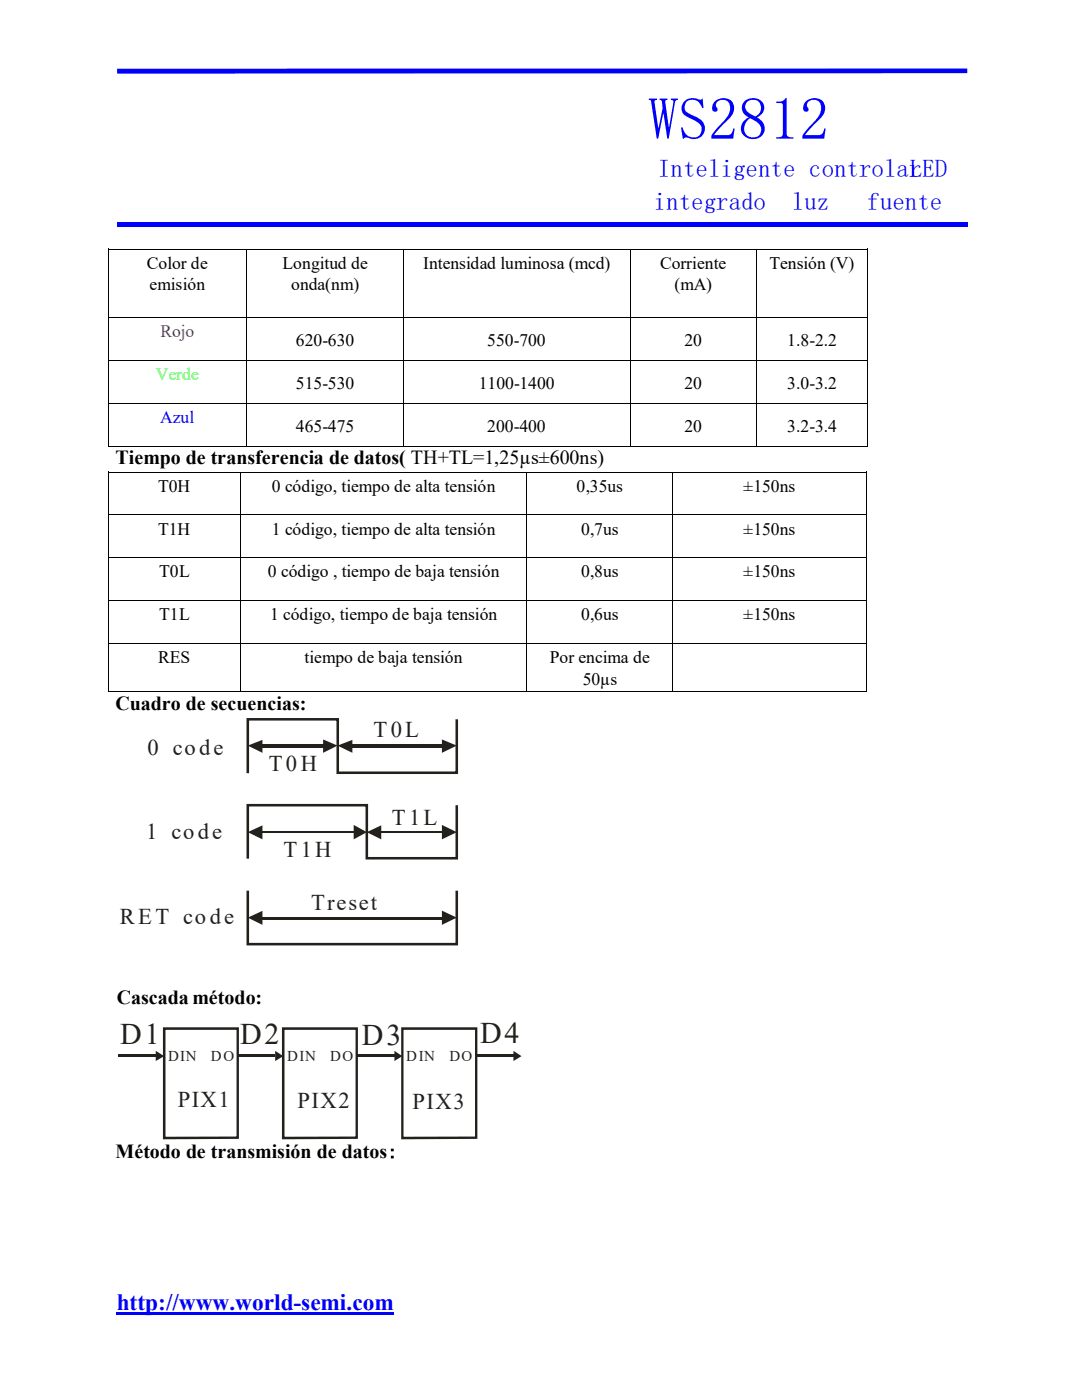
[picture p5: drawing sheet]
<svg xmlns="http://www.w3.org/2000/svg" width="216mm" height="279mm" viewBox="0 0 216 279" stroke-linecap="round" stroke-linejoin="round" font-family="sans-serif">
<path d="M23.3 262.1h55.3" fill="none" stroke="#00f" stroke-width=".42"/>
<g fill="#fff">
<path d="M129.3 15.8h32.1v16h-32.1z" fill-rule="evenodd"/>
<path d="M153.5 15.8h16.1v16h-16.1z" fill-rule="evenodd"/>
<path d="M131.3 30.3h36.7v6.8h-36.7z" fill-rule="evenodd"/>
<path d="M161.4 30.3h23.4v6.8h-23.4z" fill-rule="evenodd"/>
<path d="M130.4 36.9h33.5v6.6h-33.5z" fill-rule="evenodd"/>
<path d="M158 36.9h16.7v6.6h-16.7z" fill-rule="evenodd"/>
<path d="M173 36.9h20.1v6.6h-20.1z" fill-rule="evenodd"/>
</g>
<path d="M23.4 13.7h169.6v.9l-169.6 .1z" fill="#00f"/>
<path d="M23.4 44.4h169.6v.9h-169.6z" fill-rule="evenodd" fill="#00f"/>
<g fill="#000">
<path d="M21.5 49.6h.2v.9h-.2zM21.5 49.6h.2v.2h-.2zM49.2 49.8h.2v.7h-.2zM49.2 49.6h.2v.2h-.2zM80.4 49.8h.2v.7h-.2zM80.4 49.6h.2v.2h-.2zM125.6 49.8h.2v.7h-.2zM125.6 49.6h.2v.2h-.2zM150.9 49.8h.1v.7h-.1zM150.9 49.6h.1v.2h-.1zM173 49.6h.1v.9h-.1zM173 49.6h.1v.2h-.1z"/>
<path d="M21.5 63.3h.2v.9h-.2zM21.5 71.8h.2v.9h-.2zM49.2 63.3h.2v.9h-.2zM49.2 71.8h.2v.9h-.2zM80.4 63.3h.2v.9h-.2zM80.4 71.8h.2v.9h-.2zM125.6 63.3h.2v.9h-.2zM125.6 71.8h.2v.9h-.2zM150.9 63.3h.1v.9h-.1zM150.9 71.8h.1v.9h-.1zM173 63.3h.1v.9h-.1zM173 71.8h.1v.9h-.1z"/>
<path d="M21.5 80.4h.2v.9h-.2zM21.5 88.9h.2v.2h-.2zM21.5 94.1h.2v.9h-.2zM21.5 94.1h.2v.2h-.2zM48 94.3h.1v.7h-.1zM48 94.1h.1v.2h-.1zM49.2 80.4h.2v.9h-.2zM49.2 88.9h.2v.2h-.2zM80.4 80.4h.2v.9h-.2zM80.4 88.9h.2v.2h-.2zM105.1 94.3h.1v.7h-.1zM105.1 94.1h.1v.2h-.1z"/>
<path d="M125.6 80.4h.2v.9h-.2zM125.6 88.9h.2v.2h-.2zM134.2 94.3h.1v.7h-.1zM134.2 94.1h.1v.2h-.1zM150.9 80.4h.1v.9h-.1zM150.9 88.9h.1v.2h-.1zM172.9 94.1h.2v.9h-.2zM172.9 94.1h.2v.2h-.2zM173 80.4h.1v.9h-.1zM173 88.9h.1v.2h-.1zM21.5 102.7h.2v.8h-.2zM21.5 111.2h.2v.9h-.2z"/>
<path d="M48 102.7h.1v.8h-.1zM48 111.2h.1v.9h-.1zM105.1 102.7h.1v.8h-.1zM105.1 111.2h.1v.9h-.1zM134.2 102.7h.1v.8h-.1zM134.2 111.2h.1v.9h-.1zM172.9 102.7h.2v.8h-.2zM172.9 111.2h.2v.9h-.2zM21.5 119.8h.2v.9h-.2zM21.5 128.3h.2v.9h-.2zM21.5 137.8h.2v.2h-.2zM48 119.8h.1v.9h-.1z"/>
<path d="M48 128.3h.1v.9h-.1zM48 137.8h.1v.2h-.1zM105.1 119.8h.1v.9h-.1zM105.1 128.3h.1v.9h-.1zM105.1 137.8h.1v.2h-.1zM134.2 119.8h.1v.9h-.1zM134.2 128.3h.1v.9h-.1zM134.2 137.8h.1v.2h-.1zM172.9 119.8h.2v.9h-.2zM172.9 128.3h.2v.9h-.2zM172.9 137.8h.2v.2h-.2z"/>
</g>
<g fill="none" stroke="#000" stroke-width=".2">
<path d="M21.6 50.5v12.8M21.7 49.7h27.5M49.3 50.5v12.8M49.4 49.7h31M80.5 50.5v12.8M80.6 49.7h45M125.7 50.5v12.8M125.8 49.7h25.1M151 50.5v12.8M151 49.7h22M173.1 50.5v12.8M21.6 64.2v7.6"/>
<path d="M21.6 72.7v7.7M21.7 63.4h27.5M21.7 71.9h27.5M49.3 64.2v7.6M49.3 72.7v7.7M49.4 63.4h31M49.4 71.9h31M80.5 64.2v7.6M80.5 72.7v7.7M80.6 63.4h45M80.6 71.9h45M125.7 64.2v7.6"/>
<path d="M125.7 72.7v7.7M125.8 63.4h25.1M125.8 71.9h25.1M151 64.2v7.6M151 72.7v7.7M151 63.4h22M151 71.9h22M173.1 64.2v7.6M173.1 72.7v7.7M21.6 81.3v7.6M21.6 95v7.7M21.7 80.5h27.5"/>
<path d="M21.7 89h27.5M21.7 94.2h26.3M48.1 95v7.7M48.1 94.2h57M49.3 81.3v7.6M49.4 80.5h31M49.4 89h31M80.5 81.3v7.6M80.6 80.5h45M80.6 89h45M105.2 95v7.7M105.2 94.2h29"/>
<path d="M125.7 81.3v7.6M125.8 80.5h25.1M125.8 89h25.1M134.2 95v7.7M134.3 94.2h38.6M151 81.3v7.6M151 80.5h22M151 89h22M173 95v7.7M173.1 81.3v7.6M21.6 103.5v7.7M21.6 112.1v7.7"/>
<path d="M21.7 102.7h26.3M21.7 111.3h26.3M21.7 119.8h26.3M48.1 103.5v7.7M48.1 112.1v7.7M48.1 102.7h57M48.1 111.3h57M48.1 119.8h57M105.2 103.5v7.7M105.2 112.1v7.7M105.2 102.7h29M105.2 111.3h29"/>
<path d="M105.2 119.8h29M134.2 103.5v7.7M134.2 112.1v7.7M134.3 102.7h38.6M134.3 111.3h38.6M134.3 119.8h38.6M173 103.5v7.7M173 112.1v7.7M21.6 120.7v7.6M21.6 129.2v8.6M21.7 128.4h26.3M21.7 137.9h26.3"/>
<path d="M48.1 120.7v7.6M48.1 129.2v8.6M48.1 128.4h57M48.1 137.9h57M105.2 120.7v7.6M105.2 129.2v8.6M105.2 128.4h29M105.2 137.9h29M134.2 120.7v7.6M134.2 129.2v8.6M134.3 128.4h38.6M134.3 137.9h38.6"/>
<path d="M173 120.7v7.6M173 129.2v8.6"/>
</g>
<g fill="#24211d">
<path d="M49.2 143.3h18.4v10.9l-.2-.2h23.7l-.2 .2v-10.6h.5v10.9h-24.3v-10.9l.3 .2h-18l.3-.2v10.7h-.5z"/>
<path d="M49.2 160.4h24.2v10.9l-.2-.3h17.9l-.2 .3v-10.6h.5v10.8h-18.5v-10.8l.3 .3h-23.8l.3-.3v10.7h-.5z"/>
<path d="M49.2 177.8h.5v10.6l-.3-.2h41.7l-.2 .2v-10.6h.5v10.9h-42.2z"/>
</g>
<g fill="#fff">
<path d="M29.4 146.4h3.3v6.7h-3.3z" fill-rule="evenodd"/>
<path d="M34.4 146.4h3v6.7h-3z" fill-rule="evenodd"/>
<path d="M36.8 146.4h3.4v6.7h-3.4z" fill-rule="evenodd"/>
<path d="M39.6 146.4h3.4v6.7h-3.4z" fill-rule="evenodd"/>
<path d="M42.5 146.4h3.1v6.7h-3.1z" fill-rule="evenodd"/>
<path d="M29.1 163.3h3.4v6.6h-3.4z" fill-rule="evenodd"/>
<path d="M34.1 163.3h3.1v6.6h-3.1z" fill-rule="evenodd"/>
<path d="M36.5 163.3h3.4v6.6h-3.4z" fill-rule="evenodd"/>
<path d="M39.4 163.3h3.5v6.6h-3.5z" fill-rule="evenodd"/>
<path d="M42.3 163.3h3v6.6h-3z" fill-rule="evenodd"/>
<path d="M23.9 180.3h4.4v6.7h-4.4z" fill-rule="evenodd"/>
<path d="M27.5 180.3h4.1v6.7h-4.1z" fill-rule="evenodd"/>
<path d="M31 180.3h4.1v6.7h-4.1z" fill-rule="evenodd"/>
<path d="M36.5 180.3h2.9v6.7h-2.9z" fill-rule="evenodd"/>
<path d="M38.8 180.3h3.4v6.7h-3.4z" fill-rule="evenodd"/>
<path d="M41.8 180.3h3.4v6.7h-3.4z" fill-rule="evenodd"/>
<path d="M44.7 180.3h2.9v6.7h-2.9z" fill-rule="evenodd"/>
<path d="M53.6 149.8h4.1v6.6h-4.1z" fill-rule="evenodd"/>
<path d="M57 149.8h3.4v6.6h-3.4z" fill-rule="evenodd"/>
<path d="M60 149.8h4.8v6.6h-4.8z" fill-rule="evenodd"/>
<path d="M74.5 143h4.2v6.6h-4.2z" fill-rule="evenodd"/>
<path d="M77.9 143h3.4v6.6h-3.4z" fill-rule="evenodd"/>
<path d="M80.8 143h4.1v6.6h-4.1z" fill-rule="evenodd"/>
<path d="M56.5 166.8h4.1v6.7h-4.1z" fill-rule="evenodd"/>
<path d="M60 166.8h3.4v6.7h-3.4z" fill-rule="evenodd"/>
<path d="M62.8 166.8h4.9v6.7h-4.9z" fill-rule="evenodd"/>
<path d="M78.2 160.5h4.1v6.6h-4.1z" fill-rule="evenodd"/>
<path d="M81.6 160.5h3.3v6.6h-3.3z" fill-rule="evenodd"/>
<path d="M84.4 160.5h4.1v6.6h-4.1z" fill-rule="evenodd"/>
<path d="M62 177.6h4.1v6.6h-4.1z" fill-rule="evenodd"/>
<path d="M65.2 177.6h2.4v6.6h-2.4z" fill-rule="evenodd"/>
<path d="M67.1 177.6h2.9v6.6h-2.9z" fill-rule="evenodd"/>
<path d="M69.4 177.6h2.7v6.6h-2.7z" fill-rule="evenodd"/>
<path d="M71.5 177.6h3.1v6.6h-3.1z" fill-rule="evenodd"/>
<path d="M73.9 177.6h2v6.6h-2z" fill-rule="evenodd"/>
</g>
<g fill="#24211d">
<path d="M49.4 148.8l3-1.1v2.5z"/>
<path d="M64.5 147.6l2.9 1.2-2.9 1.4z"/>
<path d="M73.2 166.1l2.9-1.4v2.8z"/>
<path d="M52.1 148.5h5.8v.8h-5.8z" fill-rule="evenodd"/>
<path d="M57.9 148.5h6.8v.8h-6.8z" fill-rule="evenodd"/>
</g>
<path d="M75.8 166.1h5.8" fill="none" stroke="#24211d" stroke-width=".38"/>
<path d="M88.2 164.6l2.9 1.5-2.9 1.4z" fill="#24211d"/>
<path d="M81.6 166.1h6.9" fill="none" stroke="#24211d" stroke-width=".38"/>
<path d="M49.4 166.1l3-1.4v2.8z" fill="#24211d"/>
<path d="M52.1 166.1h9.2" fill="none" stroke="#24211d" stroke-width=".38"/>
<path d="M70.6 164.6l2.6 1.5-2.6 1.4z" fill="#24211d"/>
<path d="M61.3 166.1h9.5" fill="none" stroke="#24211d" stroke-width=".38"/>
<g fill="#24211d">
<path d="M67.4 148.8l2.9-1.1v2.5z"/>
<path d="M88.2 147.6l2.9 1.2-2.9 1.4z"/>
<path d="M49.4 183.1l3-1.3v2.8z"/>
<path d="M88.2 181.7l2.9 1.4-2.9 1.5z"/>
<path d="M70 148.5h9.2v.8h-9.2z" fill-rule="evenodd"/>
<path d="M79.2 148.5h9.3v.8h-9.3z" fill-rule="evenodd"/>
<path d="M52.1 183h27.1v.5h-27.1z" fill-rule="evenodd"/>
<path d="M79.2 183h9.3v.5h-9.3z" fill-rule="evenodd"/>
</g>
<g fill="#fff">
<path d="M23.2 196.6h18.9v5.9h-18.9z" fill-rule="evenodd"/>
<path d="M38.4 196.6h18.9v5.9h-18.9z" fill-rule="evenodd"/>
</g>
<g fill="#24211d">
<path d="M32.5 205h15.2v22.3l-15.2 .1zM32.8 205.5l.2-.2v21.8l-.2-.2 14.6-.1-.2 .2v-21.7l.2 .2z"/>
<path d="M56.3 205h15.1v22.3l-15.1 .1zM56.8 205.3v21.8l-.3-.2 14.7-.1-.2 .2v-21.7l.2 .2h-14.7z"/>
<path d="M80.1 205h15.1v22.3l-15.1 .1zM80.3 205.5l.2-.2v21.8l-.2-.2 14.7-.1-.2 .2v-21.7l.2 .2z"/>
</g>
<g fill="#fff">
<path d="M33.5 208.9h3v4.6h-3z" fill-rule="evenodd"/>
<path d="M35.9 208.9h1.5v4.6h-1.5z" fill-rule="evenodd"/>
<path d="M37 208.9h3.1v4.6h-3.1z" fill-rule="evenodd"/>
<path d="M57.3 208.9h3v4.6h-3z" fill-rule="evenodd"/>
<path d="M59.7 208.9h1.4v4.6h-1.4z" fill-rule="evenodd"/>
<path d="M60.9 208.9h3v4.6h-3z" fill-rule="evenodd"/>
<path d="M81 208.9h3v4.6h-3z" fill-rule="evenodd"/>
<path d="M83.5 208.9h1.4v4.6h-1.4z" fill-rule="evenodd"/>
<path d="M84.6 208.9h3v4.6h-3z" fill-rule="evenodd"/>
<path d="M42 208.9h3.1v4.6h-3.1z" fill-rule="evenodd"/>
<path d="M65.8 208.9h3.1v4.6h-3.1z" fill-rule="evenodd"/>
<path d="M89.6 208.9h3v4.6h-3z" fill-rule="evenodd"/>
<path d="M35.4 216.7h3.4v6.7h-3.4z" fill-rule="evenodd"/>
<path d="M38.2 216.7h2.1v6.7h-2.1z" fill-rule="evenodd"/>
<path d="M39.9 216.7h4.5v6.7h-4.5z" fill-rule="evenodd"/>
<path d="M43.5 216.7h3.1v6.7h-3.1z" fill-rule="evenodd"/>
</g>
<g fill="#24211d">
<path d="M54.9 209.7l1.6 1.1-1.6 1z"/>
<path d="M78.7 209.7l1.6 1.1-1.6 1z"/>
<path d="M102.4 209.7l1.7 1.1-1.7 1z"/>
<path d="M31.1 209.7l1.7 1.1-1.7 1z"/>
<path d="M47.4 210.4h7.5v.5h-7.5z" fill-rule="evenodd"/>
<path d="M71.2 210.4h7.5v.5h-7.5z" fill-rule="evenodd"/>
<path d="M95 210.4h7.4v.5h-7.4z" fill-rule="evenodd"/>
<path d="M23.7 210.4h7.4v.5h-7.4z" fill-rule="evenodd"/>
</g>
<g fill="#fff">
<path d="M59.3 217h3.5v6.6h-3.5z" fill-rule="evenodd"/>
<path d="M62.1 217h2.1v6.6h-2.1z" fill-rule="evenodd"/>
<path d="M63.9 217h4.4v6.6h-4.4z" fill-rule="evenodd"/>
<path d="M67.5 217h3v6.6h-3z" fill-rule="evenodd"/>
<path d="M82.3 217.1h3.4v6.7h-3.4z" fill-rule="evenodd"/>
<path d="M85.1 217.1h2.1v6.7h-2.1z" fill-rule="evenodd"/>
<path d="M86.8 217.1h4.4v6.7h-4.4z" fill-rule="evenodd"/>
<path d="M90.4 217.1h3.1v6.7h-3.1z" fill-rule="evenodd"/>
</g>
<g font-size="12" fill="#00f">
<text x="129.4" y="27.9">WS28</text>
<text x="153.5" y="27.9">12</text>
</g>
<g font-size="6" fill="#24211d">
<text x="24" y="208.4">D1</text>
<text x="47.9" y="208.4">D2</text>
<text x="72.2" y="208.5">D3</text>
<text x="95.8" y="208.2">D4</text>
</g>
<g font-size="5" fill="#00f">
<text x="131.3" y="35.4">Inteligente</text>
<text x="161.4" y="35.4">controlar</text>
<text x="181.5" y="35.4">LED</text>
<text x="130.4" y="41.9">integrado</text>
<text x="158" y="41.9">luz</text>
<text x="173.1" y="41.9">fuente</text>
</g>
<text font-size="4.7" fill="#00f" x="23.3" y="261.4">http://www.world-semi.com</text>
<g font-size="4.5" fill="#24211d">
<text x="74.5" y="147.1">T</text>
<text x="78" y="147.1">0</text>
<text x="80.9" y="147.1">L</text>
<text x="29.4" y="150.6">0</text>
<text x="34.5" y="150.6">c</text>
<text x="36.8" y="150.6">o</text>
<text x="39.7" y="150.6">d</text>
<text x="42.6" y="150.6">e</text>
<text x="53.6" y="153.9">T</text>
<text x="57.1" y="153.9">0</text>
<text x="60" y="153.9">H</text>
<text x="29.2" y="167.4">1</text>
<text x="34.2" y="167.4">c</text>
<text x="36.5" y="167.4">o</text>
<text x="39.5" y="167.4">d</text>
<text x="42.3" y="167.4">e</text>
<text x="78.2" y="164.6">T</text>
<text x="81.6" y="164.6">1</text>
<text x="84.5" y="164.6">L</text>
<text x="56.6" y="171">T</text>
<text x="60" y="171">1</text>
<text x="62.9" y="171">H</text>
<text x="23.9" y="184.4">R</text>
<text x="27.6" y="184.4">E</text>
<text x="31" y="184.4">T</text>
<text x="36.5" y="184.4">c</text>
<text x="38.9" y="184.4">o</text>
<text x="41.9" y="184.4">d</text>
<text x="44.7" y="184.4">e</text>
<text x="62.1" y="181.7">T</text>
<text x="65.3" y="181.7">r</text>
<text x="67.1" y="181.7">e</text>
<text x="69.5" y="181.7">s</text>
<text x="71.6" y="181.7">e</text>
<text x="74" y="181.7">t</text>
<text x="35.5" y="220.9">P</text>
<text x="38.3" y="220.9">I</text>
<text x="40" y="220.9">X</text>
<text x="43.6" y="220.9">1</text>
<text x="59.4" y="221.1">P</text>
<text x="62.2" y="221.1">I</text>
<text x="63.9" y="221.1">X</text>
<text x="67.5" y="221.1">2</text>
<text x="82.3" y="221.2">P</text>
<text x="85.1" y="221.2">I</text>
<text x="86.9" y="221.2">X</text>
<text x="90.5" y="221.2">3</text>
</g>
<g font-size="4">
<text x="23" y="92.7">Tiempo de transferencia de datos( TH+TL=1,25µs±600ns)</text>
<text x="23" y="141.6">Cuadro de secuencias:</text>
<text x="23.3" y="200.3">Cascada</text>
<text x="38.4" y="200.3">método:</text>
<text x="23" y="231.1">Método de transmisión de datos：</text>
</g>
<g font-size="3.5">
<text x="29.3" y="53.6">Color de</text>
<text x="56.4" y="53.6">Longitud de</text>
<text x="84.4" y="53.6">Intensidad luminosa (mcd)</text>
<text x="131.7" y="53.6">Corriente</text>
<text x="153.5" y="53.6">Tensión (V)</text>
<text x="29.8" y="58">emisión</text>
<text x="58.1" y="58">onda(nm)</text>
<text x="134.6" y="58">(mA)</text>
<text x="59.1" y="69">620-630</text>
<text x="97.2" y="69">550-700</text>
<text x="136.6" y="69">20</text>
<text x="157.1" y="69">1.8-2.2</text>
<text x="59.1" y="77.6">515-530</text>
<text x="95.5" y="77.6">1100-1400</text>
<text x="136.6" y="77.6">20</text>
<text x="157.1" y="77.6">3.0-3.2</text>
<text x="59.1" y="86.1">465-475</text>
<text x="97.2" y="86.1">200-400</text>
<text x="136.6" y="86.1">20</text>
<text x="157.1" y="86.1">3.2-3.4</text>
<text x="31.5" y="98.2">T0H</text>
<text x="54.3" y="98.2">0 código, tiempo de alta tensión</text>
<text x="115.1" y="98.2">0,35us</text>
<text x="148.4" y="98.2">±150ns</text>
<text x="31.5" y="106.7">T1H</text>
<text x="54.3" y="106.7">1 código, tiempo de alta tensión</text>
<text x="116" y="106.7">0,7us</text>
<text x="148.4" y="106.7">±150ns</text>
<text x="31.8" y="115.2">T0L</text>
<text x="53.5" y="115.2">0 código , tiempo de baja tensión</text>
<text x="116" y="115.2">0,8us</text>
<text x="148.4" y="115.2">±150ns</text>
<text x="31.8" y="123.8">T1L</text>
<text x="53.9" y="123.8">1 código, tiempo de baja tensión</text>
<text x="116" y="123.8">0,6us</text>
<text x="148.4" y="123.8">±150ns</text>
<text x="31.6" y="132.3">RES</text>
<text x="60.8" y="132.3">tiempo de baja tensión</text>
<text x="109.7" y="132.3">Por encima de</text>
<text x="116.3" y="136.7">50µs</text>
</g>
<text font-size="3.5" fill="#f00" x="32" y="67.3">Rojo</text>
<text font-size="3.5" fill="#0f0" x="31.1" y="75.9">Verde</text>
<text font-size="3.5" fill="#00f" x="32" y="84.5">Azul</text>
<g font-size="3" fill="#24211d">
<text x="33.6" y="211.7">D</text>
<text x="35.9" y="211.7">I</text>
<text x="37.1" y="211.7">N</text>
<text x="42.1" y="211.7">DO</text>
<text x="57.3" y="211.7">D</text>
<text x="59.7" y="211.7">I</text>
<text x="60.9" y="211.7">N</text>
<text x="65.9" y="211.7">DO</text>
<text x="81.1" y="211.7">D</text>
<text x="83.6" y="211.7">I</text>
<text x="84.7" y="211.7">N</text>
<text x="89.7" y="211.7">DO</text>
</g>
</svg>
